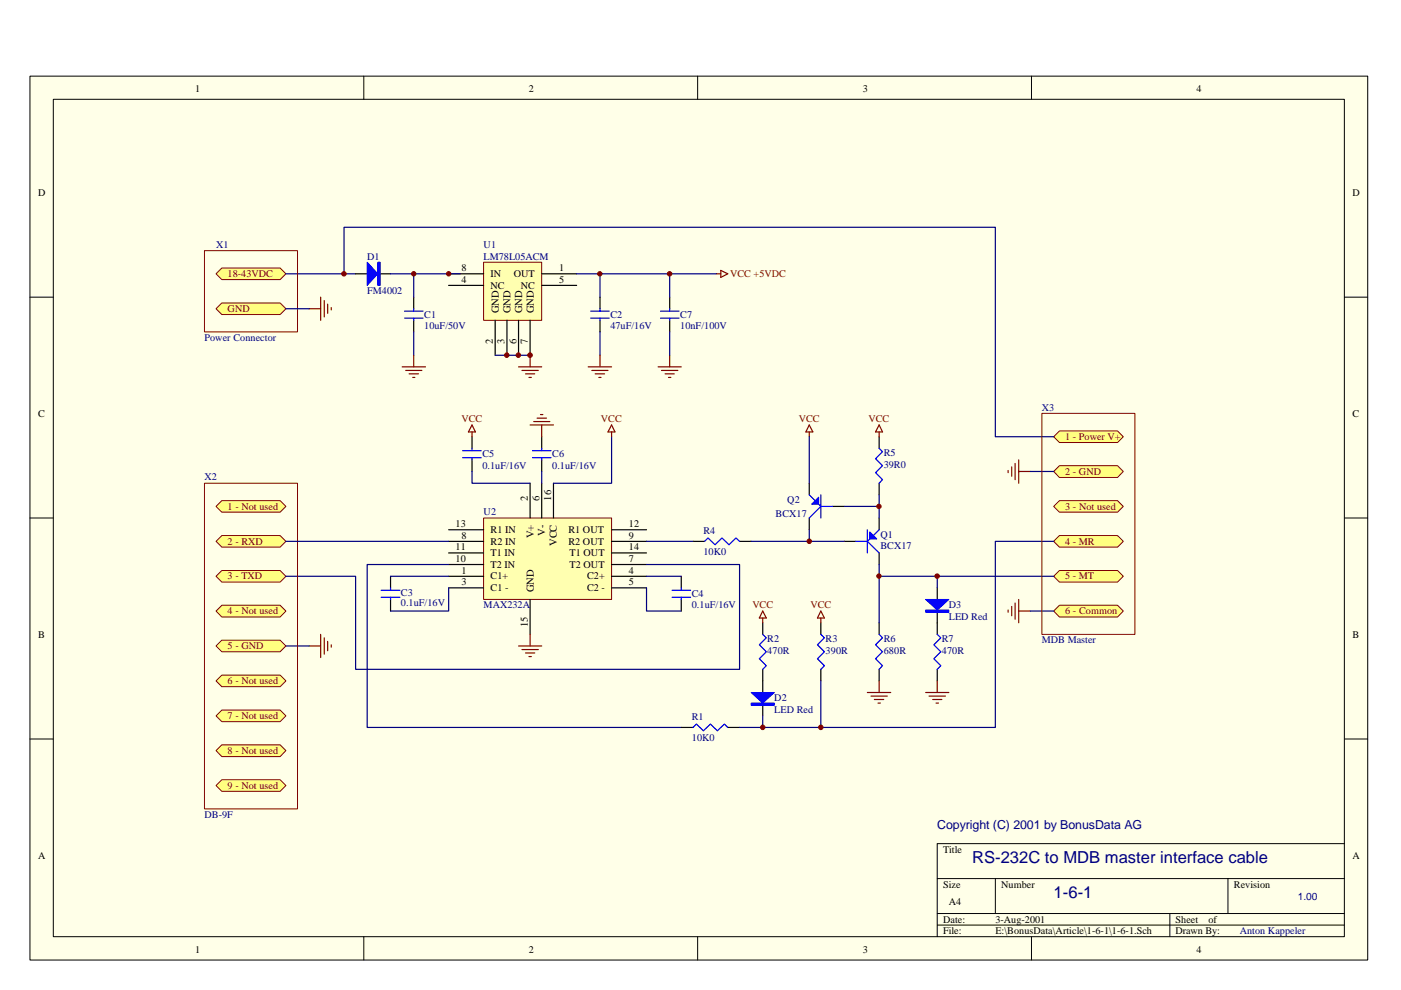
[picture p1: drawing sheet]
<svg xmlns="http://www.w3.org/2000/svg" width="297mm" height="210mm" viewBox="0 0 297 210" stroke-linecap="round" stroke-linejoin="round" font-family="sans-serif">
<path d="M6.3 16.1h283.7v187.5h-283.7z" fill="#ffffe8"/>
<g fill="none" stroke="#000" stroke-width=".21">
<path d="M6.3 16.1h283.7v187.5h-283.7zM77.1 16.1v5M147.9 16.1v5M218.7 16.1v5M11.3 21.1h273.7v177.5h-273.7zM6.3 63h5M285 63h5M6.3 109.8h5M285 109.8h5M6.3 156.7h5M285 156.7h5M285 178.9h-86.3v19.7"/>
<path d="M77.1 198.6v5M147.9 198.6v5M198.7 186.3h86.3M198.7 193.7h86.3M198.7 196.1h86.3M211 186.3v7.4M218.7 198.6v5M248 193.7v4.9M260.3 186.3v7.4"/>
</g>
<path d="M102.5 55.6h12.4v12.3h-12.4z" fill="#ffffb0" stroke="#800000" stroke-width=".21"/>
<path d="M95.1 58.1h7.4M114.9 58.1h7.4M95.1 60.5h7.4M105 67.9v7.4M107.5 67.9v7.4M109.9 67.9v7.4M112.4 67.9v7.4M114.9 60.5h7.4" fill="none" stroke="#000" stroke-width=".25"/>
<g fill="#ffff80" stroke="#800000" stroke-width=".21">
<path d="M47 56.8h12.4l1.2 1.3-1.2 1.2h-12.4l-1.2-1.2z" fill-rule="evenodd"/>
<path d="M47 64.2h12.4l1.2 1.3-1.2 1.2h-12.4l-1.2-1.2z" fill-rule="evenodd"/>
</g>
<g fill="none" stroke="#800000" stroke-width=".25">
<path d="M151.8 58.1h1M152.8 57.3l1.5 .8-1.5 .7zM65.5 65.5h2.5M68 63v4.9M68.7 63.7v3.5M69.5 64.5v1.9M70.2 65.2v.5M85.3 77.8h4.9M86 78.5h3.5M86.7 79.3h2M87.7 75.3v2.5M109.9 77.8h5"/>
<path d="M110.7 78.5h3.4M111.4 79.3h2M112.4 75.3v2.5M124.7 77.8h5M125.5 78.5h3.4M126.2 79.3h2M127.2 75.3v2.5M87.5 80h.5M112.1 80h.5M127 80h.4"/>
</g>
<path d="M60.6 58.1h14.8M82.8 58.1h14.8M87.7 58.1v4.9M122.3 58.1h29.5M127.2 58.1v4.9M87.7 70.4v4.9M105 75.3h7.4M127.2 70.4v4.9" fill="none" stroke="#000080" stroke-width=".25"/>
<path d="M75.4 58.1h2.5M80.3 58.1h2.5M87.7 63v2.5M87.7 67.9v2.5M127.2 63v2.5M127.2 67.9v2.5" fill="none" stroke="#000" stroke-width=".25"/>
<path d="M77.9 55.6l2.2 2.5-2.2 2.4z" fill-rule="evenodd" fill="#00f" stroke="#00f" stroke-width=".21"/>
<path d="M80.1 55.6h.5v4.9h-.5z" fill="#00f" stroke="#00f" stroke-width=".21"/>
<path d="M43.3 53.1h19.8v17.3h-19.8z" fill="none" stroke="#800000" stroke-width=".21"/>
<path d="M85.8 67.5h3.9M85.8 66h3.9M87.7 65.5v.5M87.7 67.5v.4M125.2 67.5h4M125.2 66h4M127.2 65.5v.5M127.2 67.5v.4" fill="none" stroke="#00f" stroke-width=".25"/>
<g fill="#800000" stroke="#800000" stroke-width=".21">
<circle cx="112.4" cy="75.3" r=".49"/>
<circle cx="109.9" cy="75.3" r=".48"/>
<circle cx="107.4" cy="75.3" r=".48"/>
</g>
<path d="M102.5 109.8h27.2v17.3h-27.2z" fill="#ffffb0" stroke="#800000" stroke-width=".21"/>
<g fill="none" stroke="#000" stroke-width=".25">
<path d="M100.1 92.6v2.5M100.1 97.5v2.5M114.9 92.6v2.5M114.9 97.5v2.5M95.1 112.3h7.4M95.1 114.8h7.4M95.1 117.2h7.4M95.1 119.7h7.4M112.4 102.5v7.3M114.9 102.5v7.3M117.3 102.5v7.3M129.7 112.3h7.4"/>
<path d="M129.7 114.8h7.4M129.7 117.2h7.4M129.7 119.7h7.4M82.8 122.2v2.4M82.8 127.1v2.5M95.1 122.2h7.4M95.1 124.6h7.4M112.4 127.1v7.4M129.7 122.2h7.4M129.7 124.6h7.4M144.4 122.2v2.4M144.4 127.1v2.5"/>
</g>
<g fill="none" stroke="#00f" stroke-width=".25">
<path d="M98.1 97h3.9M98.1 95.6h3.9M100.1 95.1v.5M100.1 97v.5M112.9 97h3.9M112.9 95.6h3.9M114.9 95.1v.5M114.9 97v.5M80.8 126.6h4M80.8 125.2h4M82.8 124.6v.6M82.8 126.6v.5"/>
<path d="M142.5 126.6h3.9M142.5 125.2h3.9M144.4 124.6v.6M144.4 126.6v.5"/>
</g>
<path d="M100.1 100v2.5h12.3M114.9 100v2.5M129.7 92.6v9.9h-12.4M82.8 122.2h12.3M95.1 124.6v5h-12.3M137.1 124.6v5h7.3M137.1 122.2h7.3" fill="none" stroke="#000080" stroke-width=".25"/>
<g fill="none" stroke="#800000" stroke-width=".25">
<path d="M100.1 90.1l.7 1.5h-1.5zM100.1 91.6v1M112.4 90.1h4.9M113.2 89.4h3.4M113.9 88.7h2M114.6 87.9h.5M114.9 90.1v2.5M129.7 90.1l.7 1.5h-1.5zM129.7 91.6v1M109.9 137h5M110.7 137.7h3.4M111.4 138.4h2"/>
<path d="M112.1 139.2h.5M112.4 134.5v2.5"/>
</g>
<g fill="#ffff80" stroke="#800000" stroke-width=".21">
<path d="M45.8 107.4l1.2-1.3h12.4l1.2 1.3-1.2 1.2h-12.4z" fill-rule="evenodd"/>
<path d="M45.8 114.8l1.2-1.2h12.4l1.2 1.2-1.2 1.2h-12.4z" fill-rule="evenodd"/>
<path d="M45.8 122.2l1.2-1.2h12.4l1.2 1.2-1.2 1.2h-12.4z" fill-rule="evenodd"/>
</g>
<path d="M60.6 65.5h4.9M95.1 119.7h-17.2v34.5h66.5M137.1 119.7h19.7v22.2h-81.4v-19.7h-14.8M60.6 137h4.9" fill="none" stroke="#000080" stroke-width=".25"/>
<path d="M65.5 137h2.5M68 134.5v4.9M68.7 135.2v3.5M69.5 136v2M70.2 136.7v.5" fill="none" stroke="#800000" stroke-width=".25"/>
<path d="M43.3 102.5h19.8v69h-19.8z" fill="none" stroke="#800000" stroke-width=".21"/>
<g fill="#800000" stroke="#800000" stroke-width=".21">
<circle cx="95.1" cy="58.1" r=".47"/>
<circle cx="87.7" cy="58.1" r=".47"/>
</g>
<g fill="#ffff80" stroke="#800000" stroke-width=".21">
<path d="M47 128.3h12.4l1.2 1.3-1.2 1.2h-12.4l-1.2-1.2z" fill-rule="evenodd"/>
<path d="M47 135.7h12.4l1.2 1.3-1.2 1.2h-12.4l-1.2-1.2z" fill-rule="evenodd"/>
<path d="M47 143.1h12.4l1.2 1.3-1.2 1.2h-12.4l-1.2-1.2z" fill-rule="evenodd"/>
<path d="M45.8 151.8l1.2-1.2h12.4l1.2 1.2-1.2 1.2h-12.4z" fill-rule="evenodd"/>
<path d="M45.8 159.1l1.2-1.2h12.4l1.2 1.2-1.2 1.3h-12.4z" fill-rule="evenodd"/>
<path d="M45.8 166.6l1.2-1.3h12.4l1.2 1.3-1.2 1.2h-12.4z" fill-rule="evenodd"/>
</g>
<path d="M171.6 92.6v9.9M60.6 114.8h34.5M137.1 114.8h9.8M159.3 114.8h19.7M171.6 112.3v2.5M179 107.4h7.4M186.4 104.9v4.9" fill="none" stroke="#000080" stroke-width=".25"/>
<g fill="none" stroke="#000" stroke-width=".25">
<path d="M186.4 92.6v2.5M146.9 114.8h2.5M156.8 114.8h2.5M171.6 102.5v2.4M171.6 109.8v2.5M176.5 107.4h2.5M179 114.8h2.4M186.4 102.5v2.4M186.4 109.8v2.5M186.4 117.2v2.5M161.7 132.1v2.4M174 132.1v2.4"/>
<path d="M186.4 132.1v2.4M144.4 154.2h2.5M154.3 154.2h2.5M161.7 141.9v4.9M161.7 149.3v2.5M174 141.9v2.5M186.4 141.9v2.5"/>
</g>
<g fill="none" stroke="#00f" stroke-width=".25">
<path d="M186.4 95.1l.7 .7-1.5 1.5 1.5 1.4-1.5 1.5 1.5 1.5-.7 .8M149.4 114.8l.7-.7 1.5 1.4 1.5-1.4 1.5 1.4 1.4-1.4 .8 .7M171.6 104.9l1.2 1.2M173.6 106.9l.4 .5M174 104.9v4.9M174 107.4l-2.4 2.4M174 107.4h2.5M181.4 114.8h2.5M183.9 112.3v4.9M183.9 114.8l2.5 2.4M184.4 114.3l-.5 .5M186.4 112.3l-1.2 1.3"/>
<path d="M161.7 134.5l.8 .7-1.5 1.5 1.5 1.5-1.5 1.5 1.5 1.5-.8 .7M174 134.5l.8 .7-1.5 1.5 1.5 1.5-1.5 1.5 1.5 1.5-.8 .7M186.4 134.5l.7 .7-1.5 1.5 1.5 1.5-1.5 1.5 1.5 1.5-.7 .7M146.9 154.2l.8-.7 1.4 1.5 1.5-1.5 1.5 1.5 1.5-1.5 .7 .7"/>
</g>
<g fill="#00f" stroke="#00f" stroke-width=".21">
<path d="M159.3 146.8h4.9l-2.5 2.3z" fill-rule="evenodd"/>
<path d="M172.1 106.9l1.5-1.5v1.5z" fill-rule="evenodd"/>
<path d="M184.4 112.8l1.5 1.5h-1.5z" fill-rule="evenodd"/>
</g>
<path d="M159.3 149.1h4.9v.4h-4.9z" fill="#00f" stroke="#00f" stroke-width=".21"/>
<g fill="none" stroke="#800000" stroke-width=".25">
<path d="M171.6 90.1l.7 1.5h-1.4zM171.6 91.6v1M186.4 90.1l.7 1.5h-1.5zM186.4 91.6v1M161.7 129.6l.8 1.4h-1.5zM161.7 131v1.1M174 129.6l.8 1.4h-1.5zM174 131v1.1M183.9 146.8h4.9M184.7 147.6h3.4M185.4 148.3h2M186.1 149.1h.5"/>
<path d="M186.4 144.4v2.4"/>
</g>
<g fill="#800000" stroke="#800000" stroke-width=".21">
<circle cx="186.4" cy="107.4" r=".47"/>
<circle cx="171.6" cy="114.8" r=".48"/>
</g>
<g fill="#ffff80" stroke="#800000" stroke-width=".21">
<path d="M224.6 121h12.3l1.3 1.2-1.3 1.2h-12.3l-1.2-1.2z" fill-rule="evenodd"/>
<path d="M224.6 128.3h12.3l1.3 1.3-1.3 1.2h-12.3l-1.2-1.2z" fill-rule="evenodd"/>
<path d="M224.6 91.4h12.3l1.3 1.2-1.3 1.2h-12.3l-1.2-1.2z" fill-rule="evenodd"/>
<path d="M224.6 113.6h12.3l1.3 1.2-1.3 1.2h-12.3l-1.2-1.2z" fill-rule="evenodd"/>
<path d="M223.4 107.4l1.2-1.3h12.3l1.3 1.3-1.3 1.2h-12.3z" fill-rule="evenodd"/>
<path d="M223.4 100l1.2-1.3h12.3l1.3 1.3-1.3 1.2h-12.3z" fill-rule="evenodd"/>
</g>
<path d="M72.9 58.1v-9.9h138.1v44.4h12.4M142 58.1v4.9M142 70.4v4.9M218.4 100h5M186.4 119.7v12.4M223.4 114.8h-12.4v39.4h-54.2M186.4 122.2h37M198.7 122.2v2.4M218.4 129.6h5M161.7 151.8v2.4M174 144.4v9.8" fill="none" stroke="#000080" stroke-width=".25"/>
<g fill="none" stroke="#800000" stroke-width=".25">
<path d="M139.5 77.8h4.9M140.3 78.5h3.4M141 79.3h2M142 75.3v2.5M141.7 80h.5M213.7 99.8v.4M214.5 99v2M215.2 98.3v3.4M216 97.5v5M216 100h2.4M213.7 129.3v.5M214.5 128.6v2"/>
<path d="M215.2 127.9v3.4M216 127.1v5M216 129.6h2.4M196.3 146.8h4.9M197 147.6h3.4M197.7 148.3h2M198.5 149.1h.5M198.7 144.4v2.4"/>
</g>
<path d="M142 63v2.5M142 67.9v2.5M198.7 124.6v2.5M198.7 129.6v4.9M198.7 141.9v2.5" fill="none" stroke="#000" stroke-width=".25"/>
<path d="M140 67.5h4M140 66h4M142 65.5v.5M142 67.5v.4M198.7 134.5l.8 .7-1.5 1.5 1.5 1.5-1.5 1.5 1.5 1.5-.8 .7" fill="none" stroke="#00f" stroke-width=".25"/>
<path d="M196.3 127.1h4.9l-2.5 2.2z" fill-rule="evenodd" fill="#00f" stroke="#00f" stroke-width=".21"/>
<path d="M196.3 129.3h4.9v.5h-4.9z" fill="#00f" stroke="#00f" stroke-width=".21"/>
<g fill="#800000" stroke="#800000" stroke-width=".21">
<circle cx="161.7" cy="154.2" r=".48"/>
<circle cx="174" cy="154.2" r=".48"/>
<circle cx="186.4" cy="122.1" r=".47"/>
<circle cx="198.7" cy="122.1" r=".48"/>
<circle cx="72.9" cy="58.1" r=".48"/>
<circle cx="127.2" cy="58.1" r=".47"/>
<circle cx="142" cy="58.1" r=".48"/>
</g>
<path d="M220.9 87.6h19.7v46.9h-19.7z" fill="none" stroke="#800000" stroke-width=".21"/>
<g font-size="3.5" fill="#000080">
<text x="206.1" y="183">RS-232C to MDB master interface cable</text>
<text x="223.4" y="190.4">1-6-1</text>
</g>
<text font-size="2.6" fill="#000080" x="198.7" y="175.8">Copyright (C) 2001 by BonusData AG</text>
<g font-size="2.2">
<text x="41.4" y="19.5">1</text>
<text x="112.1" y="19.5">2</text>
<text x="182.9" y="19.5">3</text>
<text x="253.7" y="19.5">4</text>
<text x="8.1" y="41.5">D</text>
<text x="286.8" y="41.5">D</text>
<text x="97.8" y="60">4</text>
<text x="97.8" y="57.5">8</text>
<text x="104" y="58.7">IN</text>
<text x="108.9" y="58.7">OUT</text>
<text x="118.6" y="60">5</text>
<text x="118.6" y="57.5">1</text>
<text x="104" y="61.2">NC</text>
<text x="110.4" y="61.2">NC</text>
<text x="105.7" y="66.4" transform="rotate(-90 105.7 66.4)">GND</text>
<text x="108.2" y="66.4" transform="rotate(-90 108.2 66.4)">GND</text>
<text x="110.7" y="66.4" transform="rotate(-90 110.7 66.4)">GND</text>
<text x="113.2" y="66.4" transform="rotate(-90 113.2 66.4)">GND</text>
<text x="104.5" y="72.9" transform="rotate(-90 104.5 72.9)">2</text>
<text x="107" y="72.9" transform="rotate(-90 107 72.9)">3</text>
<text x="109.5" y="72.9" transform="rotate(-90 109.5 72.9)">6</text>
<text x="111.9" y="72.9" transform="rotate(-90 111.9 72.9)">7</text>
<text x="8.1" y="88.3">C</text>
<text x="286.8" y="88.3">C</text>
<text x="111.9" y="106.1" transform="rotate(-90 111.9 106.1)">2</text>
<text x="114.4" y="106.1" transform="rotate(-90 114.4 106.1)">6</text>
<text x="116.8" y="106.1" transform="rotate(-90 116.8 106.1)">16</text>
<text x="96.6" y="111.7">13</text>
<text x="104" y="113">R1 IN</text>
<text x="115.6" y="113.6" transform="rotate(-90 115.6 113.6)">V-</text>
<text x="120.5" y="113">R1 OUT</text>
<text x="133.3" y="111.7">12</text>
<text x="96.6" y="116.7">11</text>
<text x="96.6" y="119.1">10</text>
<text x="97.8" y="114.2">8</text>
<text x="104" y="115.5">R2 IN</text>
<text x="104" y="117.9">T1 IN</text>
<text x="113.2" y="114.1" transform="rotate(-90 113.2 114.1)">V+</text>
<text x="118.1" y="115.8" transform="rotate(-90 118.1 115.8)">VCC</text>
<text x="120.5" y="115.5">R2 OUT</text>
<text x="120.8" y="117.9">T1 OUT</text>
<text x="133.3" y="114.2">9</text>
<text x="133.3" y="116.7">14</text>
<text x="133.3" y="119.1">7</text>
<text x="97.8" y="121.6">1</text>
<text x="97.8" y="124.1">3</text>
<text x="104" y="120.4">T2 IN</text>
<text x="104" y="122.9">C1+</text>
<text x="104" y="125.3">C1 -</text>
<text x="113.2" y="125.6" transform="rotate(-90 113.2 125.6)">GND</text>
<text x="120.8" y="120.4">T2 OUT</text>
<text x="124.5" y="122.9">C2+</text>
<text x="124.5" y="125.3">C2 -</text>
<text x="133.3" y="121.6">4</text>
<text x="133.3" y="124.1">5</text>
<text x="8.1" y="135.2">B</text>
<text x="111.9" y="133" transform="rotate(-90 111.9 133)">15</text>
<text x="286.8" y="135.2">B</text>
<text x="8.1" y="182">A</text>
<text x="199.9" y="180.8">Title</text>
<text x="286.8" y="182">A</text>
<text x="199.9" y="188.2">Size</text>
<text x="201.2" y="191.9">A4</text>
<text x="212.3" y="188.2">Number</text>
<text x="261.6" y="188.2">Revision</text>
<text x="199.9" y="195.6">Date:</text>
<text x="211" y="195.6">3-Aug-2001</text>
<text x="249.3" y="195.6">Sheet</text>
<text x="256.2" y="195.6">of</text>
<text x="41.4" y="202">1</text>
<text x="112.1" y="202">2</text>
<text x="182.9" y="202">3</text>
<text x="199.9" y="198">File:</text>
<text x="211" y="198">E:\BonusData\Article\1-6-1\1-6-1.Sch</text>
<text x="249.3" y="198">Drawn By:</text>
<text x="253.7" y="202">4</text>
</g>
<g font-size="2.2" fill="#000080">
<text x="45.8" y="52.5">X1</text>
<text x="102.5" y="52.5">U1</text>
<text x="77.9" y="55">D1</text>
<text x="102.5" y="55">LM78L05ACM</text>
<text x="77.9" y="62.4">FM4002</text>
<text x="90" y="67.4">C1</text>
<text x="90" y="69.8">10uF/50V</text>
<text x="129.4" y="67.4">C2</text>
<text x="129.4" y="69.8">47uF/16V</text>
<text x="144.2" y="67.4">C7</text>
<text x="144.2" y="69.8">10nF/100V</text>
<text x="43.3" y="72.3">Power Connector</text>
<text x="220.9" y="87.1">X3</text>
<text x="43.3" y="101.9">X2</text>
<text x="102.3" y="97">C5</text>
<text x="102.3" y="99.4">0.1uF/16V</text>
<text x="117.1" y="97">C6</text>
<text x="117.1" y="99.4">0.1uF/16V</text>
<text x="187.4" y="96.7">R5</text>
<text x="187.4" y="99.2">39R0</text>
<text x="166.9" y="106.6">Q2</text>
<text x="102.5" y="109.3">U2</text>
<text x="149.1" y="113.2">R4</text>
<text x="164.4" y="109.5">BCX17</text>
<text x="186.6" y="114">Q1</text>
<text x="149.1" y="117.7">10K0</text>
<text x="186.6" y="116.4">BCX17</text>
<text x="85" y="126.3">C3</text>
<text x="85" y="128.5">0.1uF/16V</text>
<text x="102.5" y="129">MAX232A</text>
<text x="146.7" y="126.5">C4</text>
<text x="146.7" y="129">0.1uF/16V</text>
<text x="201.2" y="129">D3</text>
<text x="201.2" y="131.5">LED Red</text>
<text x="162.7" y="136.2">R2</text>
<text x="175" y="136.2">R3</text>
<text x="187.4" y="136.2">R6</text>
<text x="199.7" y="136.2">R7</text>
<text x="220.9" y="136.4">MDB Master</text>
<text x="162.7" y="138.6">470R</text>
<text x="175" y="138.6">390R</text>
<text x="187.4" y="138.6">680R</text>
<text x="199.7" y="138.6">470R</text>
<text x="164.2" y="148.7">D2</text>
<text x="146.7" y="152.7">R1</text>
<text x="164.2" y="151.2">LED Red</text>
<text x="146.7" y="157.1">10K0</text>
<text x="43.3" y="173.4">DB-9F</text>
<text x="275.2" y="190.7">1.00</text>
<text x="262.8" y="198">Anton Kappeler</text>
</g>
<g font-size="2.2" fill="#800000">
<text x="48.3" y="58.7">18-43VDC</text>
<text x="154.8" y="58.7">VCC +5VDC</text>
<text x="48.3" y="66.1">GND</text>
<text x="97.8" y="89.5">VCC</text>
<text x="127.4" y="89.5">VCC</text>
<text x="169.4" y="89.5">VCC</text>
<text x="184.1" y="89.5">VCC</text>
<text x="225.8" y="93.3">1 - Power V+</text>
<text x="225.8" y="100.6">2 - GND</text>
<text x="48.3" y="108">1 - Not used</text>
<text x="225.8" y="108">3 - Not used</text>
<text x="48.3" y="115.5">2 - RXD</text>
<text x="225.8" y="115.5">4 - MR</text>
<text x="48.3" y="122.9">3 - TXD</text>
<text x="225.8" y="122.9">5 - MT</text>
<text x="48.3" y="130.2">4 - Not used</text>
<text x="159.5" y="129">VCC</text>
<text x="171.8" y="129">VCC</text>
<text x="225.8" y="130.2">6 - Common</text>
<text x="48.3" y="137.6">5 - GND</text>
<text x="48.3" y="145">6 - Not used</text>
<text x="48.3" y="152.5">7 - Not used</text>
<text x="48.3" y="159.8">8 - Not used</text>
<text x="48.3" y="167.2">9 - Not used</text>
</g>
</svg>
